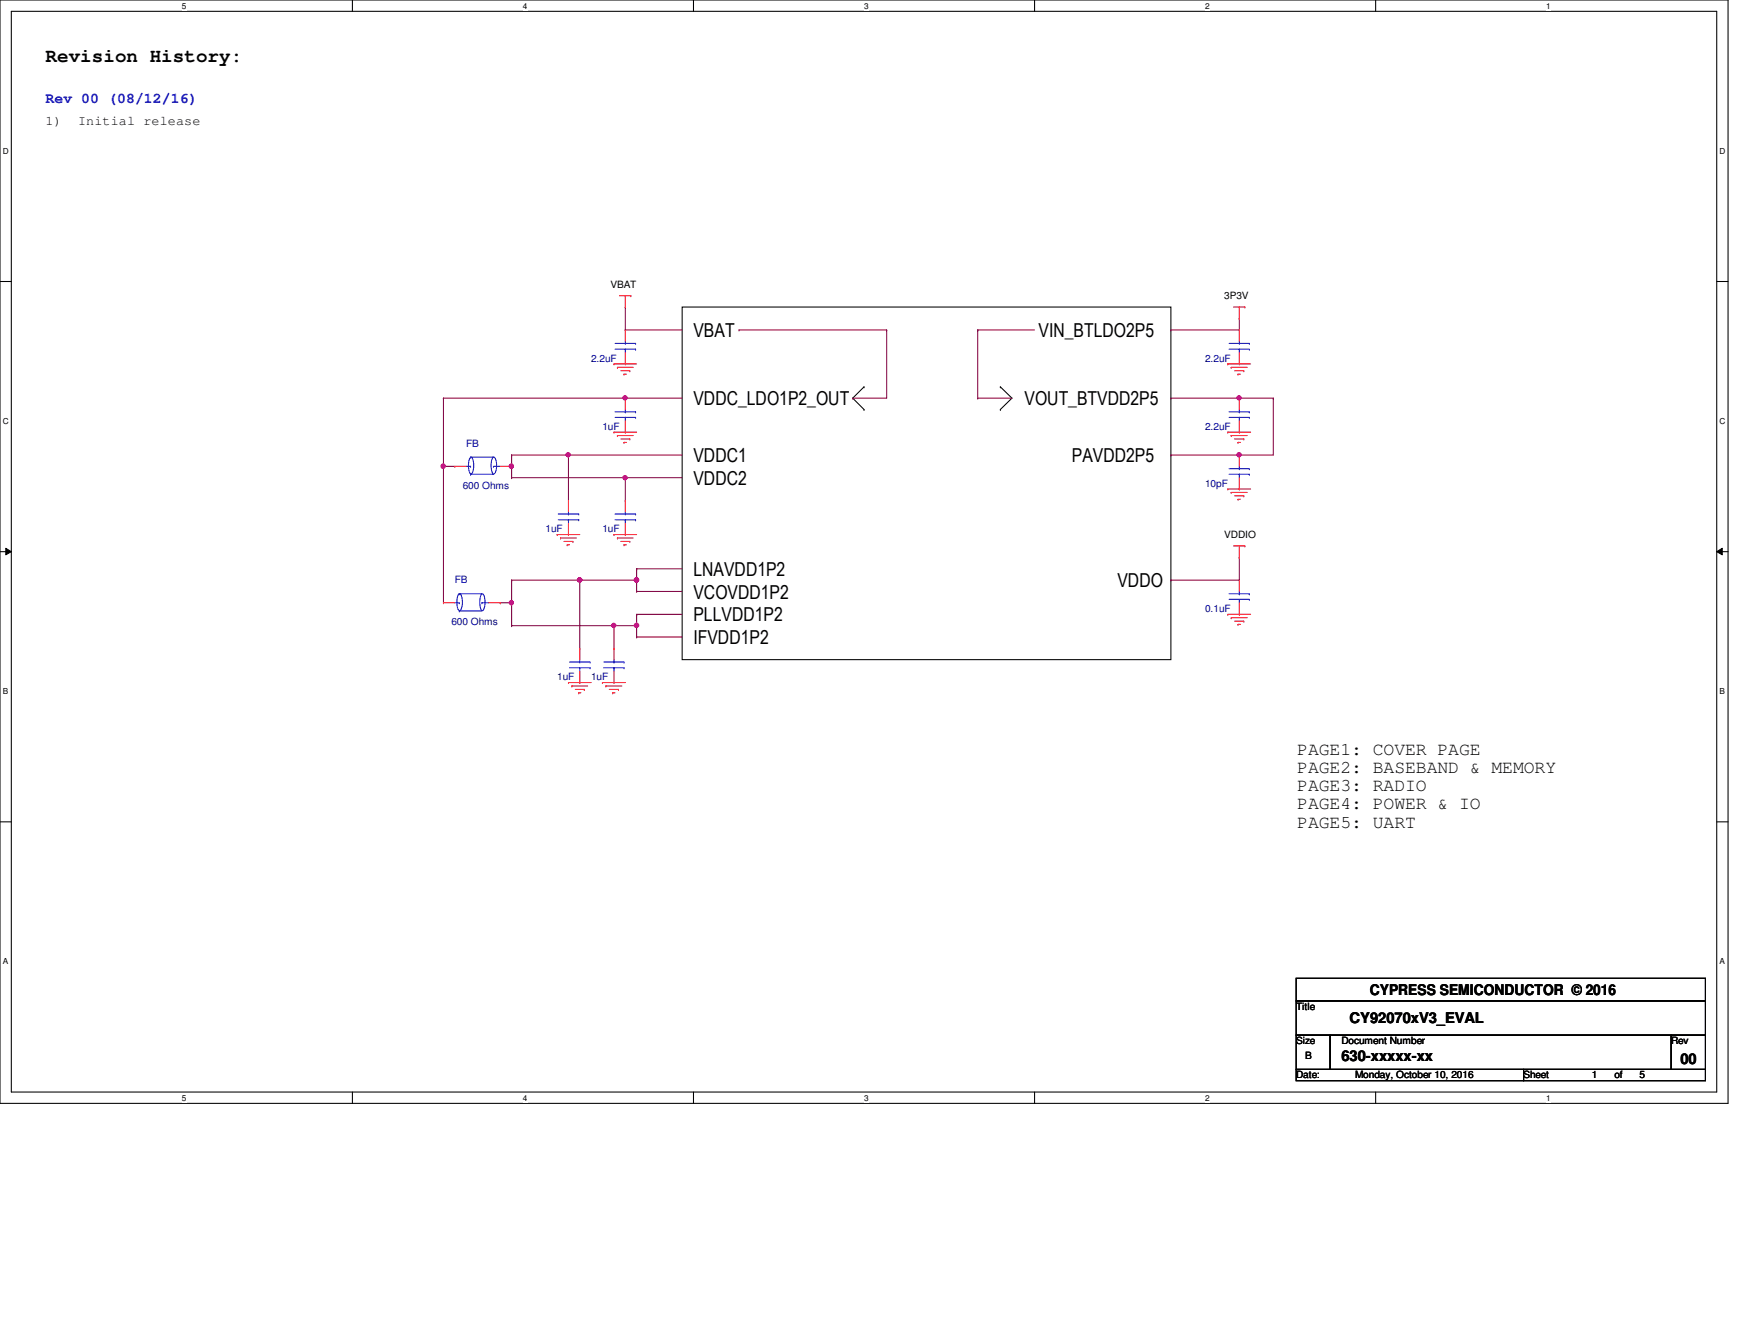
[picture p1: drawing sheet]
<svg xmlns="http://www.w3.org/2000/svg" width="279mm" height="216mm" viewBox="0 0 279 216" stroke-linecap="round" stroke-linejoin="round" font-family="sans-serif">
<path d="M0 0h278v177.4h-278zM1.8 1.8h274.3v173.8h-274.3z" fill="none" stroke="#000" stroke-width=".17"/>
<g fill="#fff">
<path d="M29.3 .2h.7v1.5h-.7z"/>
<path d="M29.3 175.8h.7v1.4h-.7z"/>
</g>
<path d="M56.7 0v1.8M56.7 175.6v1.8" fill="none" stroke="#000" stroke-width=".17"/>
<g fill="#fff">
<path d="M84.1 .2h.7v1.5h-.7z"/>
<path d="M84.1 175.8h.7v1.4h-.7z"/>
</g>
<path d="M111.5 0v1.8M111.5 175.6v1.8" fill="none" stroke="#000" stroke-width=".17"/>
<g fill="#fff">
<path d="M139 .2h.7v1.5h-.7z"/>
<path d="M139 175.8h.7v1.4h-.7z"/>
</g>
<path d="M166.4 0v1.8M166.4 175.6v1.8" fill="none" stroke="#000" stroke-width=".17"/>
<g fill="#fff">
<path d="M193.8 .2h.8v1.5h-.8z"/>
<path d="M193.8 175.8h.8v1.4h-.8z"/>
</g>
<path d="M221.3 0v1.8M221.3 175.6v1.8" fill="none" stroke="#000" stroke-width=".17"/>
<g fill="#fff">
<path d="M248.7 .2h.7v1.5h-.7z"/>
<path d="M248.7 175.8h.7v1.4h-.7z"/>
<path d="M.5 23.5h.9v1.5h-.9z"/>
<path d="M276.6 23.5h.9v1.5h-.9z"/>
<path d="M.5 67h.9v1.5h-.9z"/>
<path d="M276.6 67h.9v1.5h-.9z"/>
</g>
<path d="M0 45.3h1.8M276.1 45.3h1.9" fill="none" stroke="#000" stroke-width=".17"/>
<g fill="#fff">
<path d="M.5 110.4h.8v1.5h-.8z"/>
<path d="M276.6 110.4h.9v1.5h-.9z"/>
</g>
<path d="M0 88.7h1.8M276.1 88.7h1.9" fill="none" stroke="#000" stroke-width=".17"/>
<path d="M.9 88.1l.9 .6-.9 .5zM276.1 88.7l.9-.6v1.1z" fill="#000"/>
<path d="M.9 88.1l.9 .6-.9 .5zM276.1 88.7l.9-.6v1.1z" fill="none" stroke="#000" stroke-width=".16"/>
<g fill="#fff">
<path d="M.5 153.8h.8v1.5h-.8z"/>
<path d="M276.6 153.8h.8v1.5h-.8z"/>
</g>
<path d="M109.7 49.4h78.6v56.6h-78.6zM139 62.2h.1M139 65.8h.1M139 62.2l-1.8 1.8 1.8 1.8M160.9 62.2h.1M160.9 65.8h.1M160.9 62.2l1.9 1.8-1.9 1.8M0 132.1h1.8M276.1 132.1h1.9" fill="none" stroke="#000" stroke-width=".17"/>
<path d="M82.3 93.3h.1M82.3 93.3v3.6M102.4 95.1h.1M102.4 95.1h7.3" fill="none" stroke="#800040" stroke-width=".17"/>
<circle cx="82.2" cy="96.9" r=".34" fill="#f0f"/>
<circle cx="82.2" cy="96.9" r=".34" fill="none" stroke="#f0f" stroke-width=".17"/>
<path d="M82.3 93.3h.1M82.3 93.3h11" fill="none" stroke="#800040" stroke-width=".17"/>
<circle cx="93.2" cy="93.2" r=".37" fill="#f0f"/>
<circle cx="93.2" cy="93.2" r=".37" fill="none" stroke="#f0f" stroke-width=".17"/>
<path d="M102.4 93.3h.1M102.4 93.3v1.8" fill="none" stroke="#800040" stroke-width=".17"/>
<circle cx="102.4" cy="93.2" r=".37" fill="#f0f"/>
<circle cx="102.4" cy="93.2" r=".37" fill="none" stroke="#f0f" stroke-width=".17"/>
<path d="M82.3 100.6h.1M82.3 100.6h16.5" fill="none" stroke="#800040" stroke-width=".17"/>
<circle cx="98.7" cy="100.5" r=".34" fill="#f0f"/>
<circle cx="98.7" cy="100.5" r=".34" fill="none" stroke="#f0f" stroke-width=".17"/>
<path d="M102.4 100.6h.1M102.4 100.6v1.8" fill="none" stroke="#800040" stroke-width=".17"/>
<circle cx="102.4" cy="100.5" r=".36" fill="#f0f"/>
<circle cx="102.4" cy="100.5" r=".36" fill="none" stroke="#f0f" stroke-width=".17"/>
<g fill="none" stroke="#800040" stroke-width=".17">
<path d="M118.9 53h.1M118.9 53h23.7M142.6 53h.1M142.6 53v11h-5.4M71.3 64h.1M71.3 64h29.3M71.3 64v11M82.3 73.2h.1M82.3 76.8h.1M82.3 75h.1M82.3 73.2v3.6M82.3 73.2h9.1"/>
<path d="M82.3 76.8h18.3M137.2 64h.1M93.3 93.3h.1M93.3 93.3v10.9M93.3 93.3h9.1M98.8 100.6h.1M98.8 100.6v3.6M98.8 100.6h3.6"/>
</g>
<circle cx="82.2" cy="74.9" r=".35" fill="#f0f"/>
<circle cx="82.2" cy="74.9" r=".35" fill="none" stroke="#f0f" stroke-width=".17"/>
<path d="M71.3 75h.1M71.3 75v21.9" fill="none" stroke="#800040" stroke-width=".17"/>
<circle cx="71.3" cy="74.9" r=".35" fill="#f0f"/>
<circle cx="71.3" cy="74.9" r=".35" fill="none" stroke="#f0f" stroke-width=".17"/>
<g fill="none" stroke="#800040" stroke-width=".17">
<path d="M100.6 49.4h.1M100.6 53h.1M100.6 49.4v3.6M100.6 53h9.1M157.3 53h.1M157.3 53h9.1M157.3 53v11M188.3 53h.1M199.3 51.2h.1M199.3 51.2v1.8h-11M71.3 75h.1M71.3 75h1.9"/>
<path d="M157.3 64h.1M157.3 64h5.5M188.3 64h.1M188.3 73.2h.1M188.3 64h11M188.3 73.2h11M204.8 64h.1M204.8 64v9.2"/>
</g>
<circle cx="199.3" cy="73.1" r=".34" fill="#f0f"/>
<circle cx="199.3" cy="73.1" r=".34" fill="none" stroke="#f0f" stroke-width=".17"/>
<path d="M100.6 64h.1M100.6 64h9.1M188.3 93.3h.1M199.3 89.6h.1M199.3 89.6v3.7h-11" fill="none" stroke="#800040" stroke-width=".17"/>
<circle cx="100.5" cy="64" r=".34" fill="#f0f"/>
<circle cx="100.5" cy="64" r=".34" fill="none" stroke="#f0f" stroke-width=".17"/>
<path d="M199.3 64h.1M199.3 64h5.5" fill="none" stroke="#800040" stroke-width=".17"/>
<circle cx="199.3" cy="64" r=".34" fill="#f0f"/>
<circle cx="199.3" cy="64" r=".34" fill="none" stroke="#f0f" stroke-width=".17"/>
<path d="M91.4 73.2h.1M91.4 73.2h18.3M91.4 73.2v7.3M199.3 73.2h.1M199.3 73.2h5.5" fill="none" stroke="#800040" stroke-width=".17"/>
<circle cx="91.4" cy="73.1" r=".34" fill="#f0f"/>
<circle cx="91.4" cy="73.1" r=".34" fill="none" stroke="#f0f" stroke-width=".17"/>
<path d="M100.6 76.8h.1M100.6 76.8v3.7M100.6 76.8h9.1" fill="none" stroke="#800040" stroke-width=".17"/>
<circle cx="100.5" cy="76.8" r=".34" fill="#f0f"/>
<circle cx="100.5" cy="76.8" r=".34" fill="none" stroke="#f0f" stroke-width=".17"/>
<path d="M80.5 96.9h.1M80.5 96.9h1.8M82.3 96.9h.1M82.3 96.9v3.7M102.4 98.8h.1M102.4 91.4h.1M102.4 91.4v1.9M102.4 98.8v1.8M102.4 98.8h7.3M102.4 91.4h7.3M102.4 102.4h.1M102.4 102.4h7.3" fill="none" stroke="#800040" stroke-width=".17"/>
<g fill="none" stroke="#f00" stroke-width=".17">
<path d="M98.8 58.5h.1M98.8 58.5h3.6M99.3 59.1h.1M99.3 59.1h2.6M99.7 47.5h1.8M99.9 59.6h1.4M100.6 49.4h.1M100.6 53h.1M100.6 58.5h.1M100.6 47.5v1.9M100.6 53v1.9M100.6 56.7v1.8"/>
<path d="M101.3 59.6h.1M101.5 47.5h.1M197.5 58.5h.1M197.5 58.5h3.7M198 59.1h.1M198 59.1h2.6M198.4 49.4h1.8M198.6 59.6h1.5M199.3 51.2h.1M199.3 53h.1M199.3 58.5h.1M199.3 49.4v1.8"/>
<path d="M199.3 53v1.9M199.3 56.7v1.8M200.1 59.6h.1M200.2 49.4h.1M73.2 75h.1M73.2 75h1.8M80.5 75h1.8M82.3 75h.1M98.8 69.5h.1M98.8 69.5h3.6M99.3 70h.1M99.3 70h2.6"/>
<path d="M99.9 70.6h1.4M100.4 60.2h.1M100.4 71.1h.1M100.4 60.2h.4M100.4 71.1h.4M100.6 64h.1M100.6 69.5h.1M100.6 64v1.8M100.6 67.6v1.9M101.3 70.6h.1M197.5 78.6h.1M197.5 69.5h.1"/>
<path d="M197.5 78.6h3.7M197.5 69.5h3.7M198 79.2h.1M198 70h.1M198 79.2h2.6M198 70h2.6M198.6 79.7h1.5M198.6 70.6h1.5M199.1 60.2h.1M199.1 71.1h.1M199.1 60.2h.4M199.1 71.1h.4"/>
<path d="M199.3 73.2h.1M199.3 78.6h.1M199.3 64h.1M199.3 69.5h.1M199.3 64v1.8M199.3 67.6v1.9M199.3 73.2v1.8M199.3 76.8v1.8M200.1 79.7h.1M200.1 70.6h.1M71.3 96.9h.1M71.3 96.9h1.9"/>
<path d="M78.6 96.9h1.9M80.5 96.9h.1M89.6 85.9h.1M89.6 85.9h3.7M90.2 86.5h.1M90.2 86.5h2.5M90.7 87h1.5M91.2 87.6h.1M91.2 87.6h.4M91.4 80.5h.1M91.4 85.9h.1M91.4 80.5v1.8"/>
<path d="M91.4 84.1v1.8M92.2 87h.1M98.8 85.9h.1M98.8 85.9h3.6M99.3 86.5h.1M99.3 86.5h2.6M99.9 87h1.4M100.4 87.6h.1M100.4 87.6h.4M100.6 80.5h.1M100.6 85.9h.1M100.6 80.5v1.8"/>
<path d="M100.6 84.1v1.8M101.3 87h.1M197.5 98.8h.1M197.5 98.8h3.7M198 99.3h.1M198 99.3h2.6M198.4 87.8h1.8M198.6 99.9h1.5M199.1 80.3h.1M199.1 80.3h.4M199.3 89.6h.1M199.3 93.3h.1"/>
<path d="M199.3 98.8h.1M199.3 87.8v1.8M199.3 93.3v1.8M199.3 96.9v1.9M200.1 99.9h.1M200.2 87.8h.1M91.4 109.7h.1M91.4 109.7h3.7M92 110.3h.1M92 110.3h2.5M92.5 110.8h1.5M93.1 111.4h.1"/>
<path d="M93.1 111.4h.3M93.3 104.2h.1M93.3 109.7h.1M93.3 104.2v1.8M93.3 107.9v1.8M94 110.8h.1M96.9 109.7h.1M96.9 109.7h3.7M97.5 110.3h.1M97.5 110.3h2.5M98 110.8h1.5M98.6 111.4h.1"/>
<path d="M98.6 111.4h.3M98.8 104.2h.1M98.8 109.7h.1M98.8 104.2v1.8M98.8 107.9v1.8M99.5 110.8h.1M199.1 100.4h.1M199.1 100.4h.4"/>
</g>
<path d="M208.5 157.3h65.8v3.6h-65.8zM208.5 160.9h65.8v5.5h-65.8zM208.5 166.4h5.5v5.5h-5.5zM208.5 171.9h36.6v1.8h-36.6zM214 166.4h54.8v5.5h-54.8zM245.1 171.9h29.2v1.8h-29.2zM268.8 166.4h5.5v5.5h-5.5z" fill="none" stroke="#000" stroke-width=".17"/>
<g fill="none" stroke="#00f" stroke-width=".17">
<path d="M98.9 56.1h3.3M98.9 55.2h3.3M100.6 55.2h.1M100.6 56.1h.1M100.6 54.9v.3M100.6 56.1v.6M102.2 56.1h.1M102.2 55.2h.1M197.7 56.1h3.3M197.7 55.2h3.3M199.3 55.2h.1M199.3 56.1h.1"/>
<path d="M199.3 54.9v.3M199.3 56.1v.6M201 56.1h.1M201 55.2h.1M75 75h.7M75.6 73.6l.2-.1a2.38 2.38 0 0 1 0 2.7 1.42 1.42 0 0 1-.4-1.4zM75.7 76.2h.1M75.7 73.5h.1M75.7 75h.1M75.7 76.2h3.7M75.7 73.5h3.7M79.2 73.6l.2-.1a1.36 1.36 0 0 1 .5 1.3 1.41 1.41 0 0 1-.5 1.4 1.42 1.42 0 0 1-.4-1.4z"/>
<path d="M79.4 75h.1M79.4 75h1.1M98.9 67.1h3.3M98.9 66.2h3.3M100.6 66.2h.1M100.6 67.1h.1M100.6 65.8v.4M100.6 67.1v.5M102.2 67.1h.1M102.2 66.2h.1M197.7 76.2h3.3M197.7 75.4h3.3"/>
<path d="M197.7 67.1h3.3M197.7 66.2h3.3M199.3 75.4h.1M199.3 76.2h.1M199.3 66.2h.1M199.3 67.1h.1M199.3 65.8v.4M199.3 67.1v.5M199.3 75v.4M199.3 76.2v.6M201 76.2h.1M201 75.4h.1"/>
<path d="M201 67.1h.1M201 66.2h.1M73.2 96.9h.7M73.7 95.6l.2-.1a1.36 1.36 0 0 1 .5 1.3 1.41 1.41 0 0 1-.5 1.4 1.42 1.42 0 0 1-.4-1.4zM73.9 98.2h.1M73.9 95.5h.1M73.9 96.9h.1M73.9 98.2h3.6M73.9 95.5h3.6M77.4 95.6l.2-.1a2.38 2.38 0 0 1 0 2.7 1.42 1.42 0 0 1-.4-1.4zM77.5 96.9h.1M77.5 96.9h1.1"/>
<path d="M89.8 83.6h3.3M89.8 82.6h3.3M91.4 82.6h.1M91.4 83.6h.1M91.4 82.3v.3M91.4 83.6v.5M93.1 83.6h.1M93.1 82.6h.1M98.9 83.6h3.3M98.9 82.6h3.3M100.6 82.6h.1M100.6 83.6h.1"/>
<path d="M100.6 82.3v.3M100.6 83.6v.5M102.2 83.6h.1M102.2 82.6h.1M197.7 95.5h3.3M197.7 96.4h3.3M199.3 95.5h.1M199.3 96.4h.1M199.3 95.1v.4M199.3 96.4v.5M201 96.4h.1M201 95.5h.1"/>
<path d="M91.6 107.4h3.3M91.6 106.4h3.3M93.3 106.4h.1M93.3 107.4h.1M93.3 106v.4M93.3 107.4v.5M94.9 107.4h.1M94.9 106.4h.1M97.1 107.4h3.3M97.1 106.4h3.3M98.8 106.4h.1M98.8 107.4h.1"/>
<path d="M98.8 106v.4M98.8 107.4v.5M100.4 107.4h.1M100.4 106.4h.1"/>
</g>
<circle cx="82.2" cy="96.9" r=".34" fill="#f0f"/>
<circle cx="82.2" cy="96.9" r=".34" fill="none" stroke="#f0f" stroke-width=".17"/>
<circle cx="93.2" cy="93.2" r=".37" fill="#f0f"/>
<circle cx="93.2" cy="93.2" r=".37" fill="none" stroke="#f0f" stroke-width=".17"/>
<circle cx="102.4" cy="93.2" r=".37" fill="#f0f"/>
<circle cx="102.4" cy="93.2" r=".37" fill="none" stroke="#f0f" stroke-width=".17"/>
<circle cx="98.7" cy="100.5" r=".34" fill="#f0f"/>
<circle cx="98.7" cy="100.5" r=".34" fill="none" stroke="#f0f" stroke-width=".17"/>
<circle cx="102.4" cy="100.5" r=".36" fill="#f0f"/>
<circle cx="102.4" cy="100.5" r=".36" fill="none" stroke="#f0f" stroke-width=".17"/>
<circle cx="82.2" cy="74.9" r=".35" fill="#f0f"/>
<circle cx="82.2" cy="74.9" r=".35" fill="none" stroke="#f0f" stroke-width=".17"/>
<circle cx="71.3" cy="74.9" r=".35" fill="#f0f"/>
<circle cx="71.3" cy="74.9" r=".35" fill="none" stroke="#f0f" stroke-width=".17"/>
<circle cx="199.3" cy="73.1" r=".34" fill="#f0f"/>
<circle cx="199.3" cy="73.1" r=".34" fill="none" stroke="#f0f" stroke-width=".17"/>
<circle cx="100.5" cy="64" r=".34" fill="#f0f"/>
<circle cx="100.5" cy="64" r=".34" fill="none" stroke="#f0f" stroke-width=".17"/>
<circle cx="199.3" cy="64" r=".34" fill="#f0f"/>
<circle cx="199.3" cy="64" r=".34" fill="none" stroke="#f0f" stroke-width=".17"/>
<circle cx="91.4" cy="73.1" r=".34" fill="#f0f"/>
<circle cx="91.4" cy="73.1" r=".34" fill="none" stroke="#f0f" stroke-width=".17"/>
<circle cx="100.5" cy="76.8" r=".34" fill="#f0f"/>
<circle cx="100.5" cy="76.8" r=".34" fill="none" stroke="#f0f" stroke-width=".17"/>
<g font-size="3.1">
<text x="7.3" y="9.9">Revision History:</text>
<text x="111.5" y="54.1">VBAT</text>
<text x="167" y="54.1">VIN_BTLDO2P5</text>
<text x="111.5" y="65.2">VDDC_LDO1P2_OUT</text>
<text x="164.8" y="65.2">VOUT_BTVDD2P5</text>
<text x="111.5" y="74.3">VDDC1</text>
<text x="111.5" y="77.9">VDDC2</text>
<text x="172.4" y="74.3">PAVDD2P5</text>
<text x="111.5" y="92.6">LNAVDD1P2</text>
<text x="179.7" y="94.4">VDDO</text>
<text x="111.5" y="96.2">VCOVDD1P2</text>
<text x="111.5" y="99.9">PLLVDD1P2</text>
<text x="111.5" y="103.5">IFVDD1P2</text>
</g>
<g font-size="2.9">
<text x="208.7" y="121.4">PAGE1: COVER PAGE</text>
<text x="208.7" y="124.3">PAGE2: BASEBAND &amp; MEMORY</text>
<text x="208.7" y="127.2">PAGE3: RADIO</text>
<text x="208.7" y="130.1">PAGE4: POWER &amp; IO</text>
<text x="208.7" y="133.1">PAGE5: UART</text>
</g>
<text font-size="2.4" fill="#00f" x="7.3" y="16.6">Rev 00 (08/12/16)</text>
<g font-size="2.4">
<text x="220.3" y="160">CYPRESS SEMICONDUCTOR © 2016</text>
<text x="217.1" y="164.4">CY92070xV3_EVAL</text>
<text x="215.8" y="170.6">630-xxxxx-xx</text>
<text x="270.3" y="171">00</text>
</g>
<g font-size="2.2">
<text x="7.3" y="20.1">1)</text>
<text x="12.6" y="20.1">Initial release</text>
</g>
<g font-size="1.6">
<text x="98.2" y="46.2">VBAT</text>
<text x="196.9" y="48">3P3V</text>
<text x="196.9" y="86.5">VDDIO</text>
<text x="208.5" y="162.3">Title</text>
<text x="208.5" y="167.9">Size</text>
<text x="215.8" y="167.9">Document Number</text>
<text x="268.8" y="167.9">Rev</text>
<text x="208.5" y="173.4">Date:</text>
<text x="209.9" y="170.2">B</text>
<text x="218" y="173.4">Monday, October 10, 2016</text>
<text x="245.1" y="173.4">Sheet</text>
<text x="256" y="173.4">1</text>
<text x="259.7" y="173.4">of</text>
<text x="263.7" y="173.4">5</text>
</g>
<g font-size="1.6" fill="#000080">
<text x="95.1" y="58.1">2.2uF</text>
<text x="193.8" y="58.1">2.2uF</text>
<text x="75" y="71.8">FB</text>
<text x="96.9" y="69.1">1uF</text>
<text x="193.8" y="69.1">2.2uF</text>
<text x="74.4" y="78.6">600 Ohms</text>
<text x="193.8" y="78.2">10pF</text>
<text x="87.8" y="85.6">1uF</text>
<text x="96.9" y="85.6">1uF</text>
<text x="73.2" y="93.8">FB</text>
<text x="72.6" y="100.5">600 Ohms</text>
<text x="193.8" y="98.3">0.1uF</text>
<text x="89.6" y="109.3">1uF</text>
<text x="95.1" y="109.3">1uF</text>
</g>
<g font-size="1.3">
<text x="29.3" y="1.4">5</text>
<text x="84.1" y="1.4">4</text>
<text x="139" y="1.4">3</text>
<text x="193.8" y="1.4">2</text>
<text x="248.7" y="1.4">1</text>
<text x=".5" y="24.7">D</text>
<text x="276.6" y="24.7">D</text>
<text x=".5" y="68.2">C</text>
<text x="276.6" y="68.2">C</text>
<text x=".5" y="111.6">B</text>
<text x="276.6" y="111.6">B</text>
<text x=".5" y="155">A</text>
<text x="276.6" y="155">A</text>
<text x="29.3" y="177">5</text>
<text x="84.1" y="177">4</text>
<text x="139" y="177">3</text>
<text x="193.8" y="177">2</text>
<text x="248.7" y="177">1</text>
</g>
</svg>
